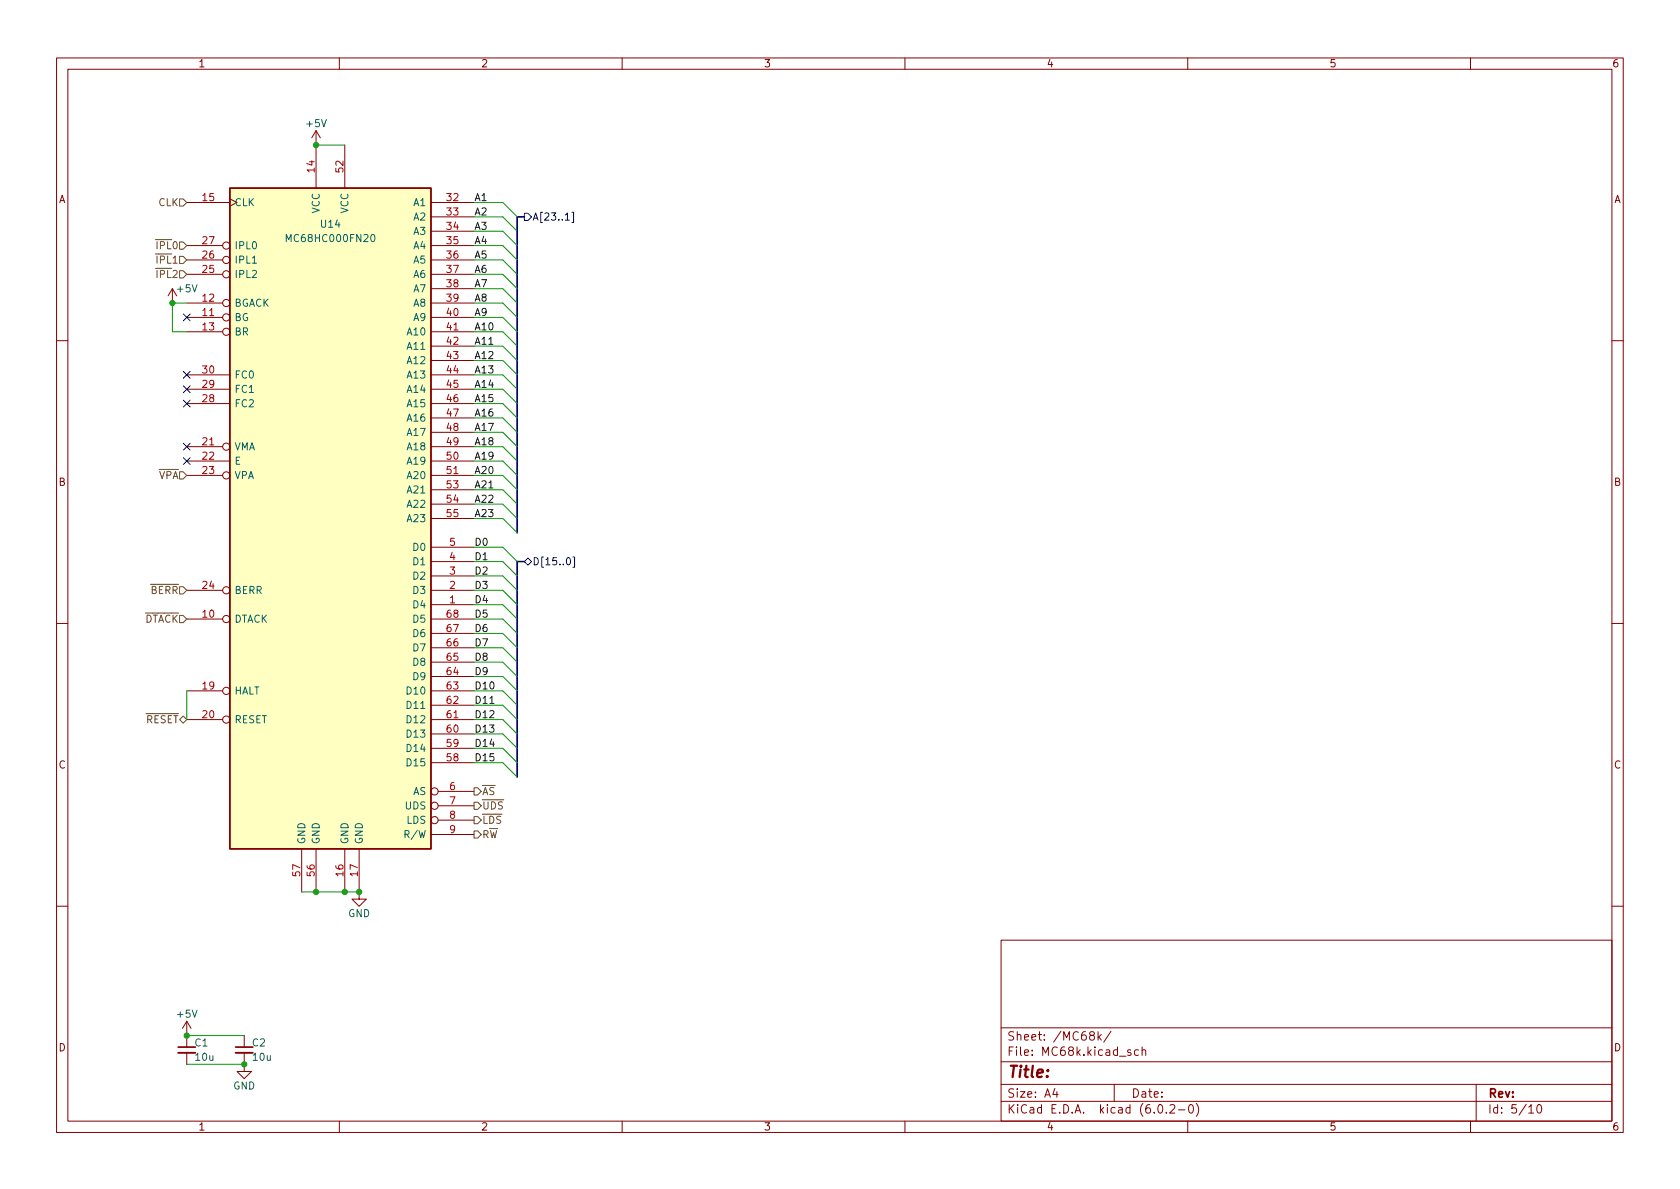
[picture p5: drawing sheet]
<svg xmlns="http://www.w3.org/2000/svg" width="297mm" height="210mm" viewBox="0 0 297 210" stroke-linecap="round" stroke-linejoin="round" font-family="sans-serif">
<g fill="none" stroke="#840000" stroke-width=".18">
<path d="M10 10.2h277v190.1h-277zM12 12.2h273v186.1h-273zM60 10.2v2M110 10.2v2M160 10.2v2M210 10.2v2M260 10.2v2M33 35.8h7.6M40.6 35.2l1.3 .6-1.3 .6M55.9 23.1v10.2M55.9 23.1l-.8 1.3M55.9 23.1l.7 1.3"/>
<path d="M61 25.6v7.7M76.2 35.8h7.6M76.2 38.3h7.6M30.5 51l-.8 1.3M30.5 51v2.6M30.5 51l.7 1.3M33 56.1h6.4M33 53.6h6.4M33 58.7h6.4M33 48.5h6.4M33 46h6.4M33 43.4h6.4"/>
<path d="M76.2 56.1h7.6M76.2 53.6h7.6M76.2 58.7h7.6M76.2 48.5h7.6M76.2 46h7.6M76.2 43.4h7.6M76.2 40.9h7.6M76.2 51h7.6M10 60.2h2M33 79h6.4M33 71.4h7.6M33 68.8h7.6"/>
<path d="M33 66.3h7.6M76.2 79h7.6M76.2 71.4h7.6M76.2 68.8h7.6M76.2 66.3h7.6M76.2 61.2h7.6M76.2 63.7h7.6M76.2 73.9h7.6M76.2 76.4h7.6M285 60.2h2M33 81.5h7.6M33 84.1h6.4"/>
<path d="M76.2 81.5h7.6M76.2 84.1h7.6M76.2 99.3h7.6M76.2 96.8h7.6M76.2 86.6h7.6M76.2 89.1h7.6M76.2 91.7h7.6M10 110.2h2M33 109.5h6.4M33 104.4h6.4M76.2 106.9h7.6M76.2 109.5h7.6"/>
<path d="M76.2 104.4h7.6M76.2 101.8h7.6M76.2 119.6h7.6M76.2 117.1h7.6M76.2 114.5h7.6M76.2 112h7.6M285 110.2h2M33 122.2h6.4M33 127.2h6.4M76.2 122.2h7.6M76.2 127.2h7.6M76.2 134.9h7.6"/>
<path d="M76.2 132.3h7.6M76.2 129.8h7.6M76.2 124.7h7.6M77.5 139.9h6.3M53.3 150.1v7.6M55.9 150.1v7.6M61 150.1v7.6M63.5 150.1v8.9h1.3l-1.3 1.3-1.3-1.3h1.3M76.2 147.6h7.6M77.5 142.5h6.3M77.5 145h6.3M10 160.2h2"/>
<path d="M177 166.3h108v32h-108zM285 160.2h2M33 180.6v4.6M33 186.2v2M33 180.6l-.7 1.3M33 180.6l.8 1.3M43.2 186.2v3.3h1.2l-1.2 1.2-1.3-1.2h1.3M43.2 183.1v2.1M60 198.3v2M110 198.3v2M160 198.3v2M177 194.8h108"/>
<path d="M177 191.8h108M177 187.8h108M177 181.8h108M186.5 192.5l-.4 1h1M186.9 193v1M192.9 183.1l-.3-.3 .1-.2 .2-.2 .5 .1 .1 .2-.1 .2-.6 .2-.2 .3 .1 .4 .2 .1h.5l.1-.3-.1-.4-.2-.1M194.1 182.4v1.5M194.3 183.4l.4 .5M194.7 182.9l-.6 .6M196.4 182.4l-1.3 1.9M197 191.8v3M199.9 185.7l-.3-.1-.2 .2v.3l.5 .1v.4h-.5"/>
<path d="M201.3 185.7l-.4-.1-.3 .3v.4l.1 .3h.6M201.9 185.8l.2-.2 .4 .1 .1 .9M201.9 185.1v1.5M204.9 195.4l.2-.1a.81 .81 0 0 1 .6 .7 .81 .81 0 0 1-.3 .8h-.2a.81 .81 0 0 1-.6-.6 .81 .81 0 0 1 .3-.8zM206.2 196.7v.1M206.9 195.5l.5-.2 .2 .2 .1 .3-.9 1h.9M208.4 196.3h1.1M210 198.3v2M210.4 195.4l.1-.1a.81 .81 0 0 1 .6 .7 .81 .81 0 0 1-.3 .8h-.2a.81 .81 0 0 1-.5-.6 .81 .81 0 0 1 .3-.8zM211.5 195.1a1.72 1.72 0 0 1 0 2.3M260 198.3v2M261 191.8v6.5"/>
<path d="M270.3 195.8l.4-.5v1.5M270.3 196.8h.9M271.9 195.4l.2-.1a.81 .81 0 0 1 .6 .7 .81 .81 0 0 1-.3 .8h-.2a.81 .81 0 0 1-.6-.6 .81 .81 0 0 1 .3-.8z"/>
<circle cx="40" cy="58.7" r=".63"/>
<circle cx="40" cy="46" r=".63"/>
<circle cx="40" cy="53.6" r=".63"/>
<circle cx="40" cy="48.5" r=".63"/>
<circle cx="40" cy="43.4" r=".63"/>
<circle cx="40" cy="56.1" r=".63"/>
<circle cx="40" cy="79" r=".63"/>
<circle cx="40" cy="84.1" r=".63"/>
<circle cx="40" cy="109.5" r=".63"/>
<circle cx="40" cy="104.4" r=".63"/>
<circle cx="40" cy="122.2" r=".63"/>
<circle cx="40" cy="127.2" r=".63"/>
<circle cx="76.8" cy="139.9" r=".63"/>
<circle cx="76.8" cy="145" r=".63"/>
<circle cx="76.8" cy="142.5" r=".63"/>
</g>
<path d="M40.6 33.3h35.6v116.8h-35.6z" fill="#ffffc2" stroke="#ffffc2" stroke-width=".18"/>
<path d="M40.6 33.3h35.6v116.8h-35.6z" fill="none" stroke="#840000" stroke-width=".25"/>
<path d="M44.6 46.5h.7M50.6 42.7v-1.2l.4 .9 .5-.9v1.2M65.7 41.6l.2-.1a.68 .68 0 0 1 .4 .6 .68 .68 0 0 1-.4 .6l-.2-.1-.1-.4z" fill="none" stroke="#006464" stroke-width=".18"/>
<path d="M31.5 186.2h3M41.7 186.2h3" fill="none" stroke="#840000" stroke-width=".33"/>
<path d="M31.5 185.2h3M41.7 185.2h3" fill="none" stroke="#840000" stroke-width=".3"/>
<g fill="none" stroke="#725600" stroke-width=".18">
<path d="M31.7 35.2h.7l.6 .6-.6 .6h-.7zM27.8 47.8v1.3M28.4 48.5l.6-.1 .1-.2-.1-.3-.6-.1v1.3M29.6 47.8v1.3h.6M30.6 47.9l.5-.1 .2 .4-.8 .9h.8M31.7 47.9h.7l.6 .6-.6 .6h-.7zM31.7 45.3h.7l.6 .7-.6 .6h-.7zM31.7 42.8h.7l.6 .6-.6 .7h-.7zM31.7 83.4h.7l.6 .7-.6 .6h-.7zM31.7 108.8h.7l.6 .7-.6 .6h-.7zM31.7 103.8h.7l.6 .6-.6 .6h-.7zM83.8 139.3h.7l.6 .6-.6 .7h-.7z"/>
<path d="M83.8 141.9h.7l.6 .6-.6 .6h-.7zM83.8 146.9h.7l.6 .7-.6 .6h-.7zM83.8 144.4h.7l.6 .6-.6 .7h-.7zM85.6 141.8v1l.2 .3 .4-.1 .1-.2v-1M86.9 141.8a.64 .64 0 0 1 .7 .6 .64 .64 0 0 1-.7 .7zM88.8 141.9l-.4-.1-.2 .1v.4l.5 .2 .1 .3-.2 .3-.5-.1"/>
</g>
<g fill="none" stroke="#000084" stroke-width=".18">
<path d="M92.7 37.7h.6l.7 .6-.7 .7h-.6zM100 38.9h.7M101.1 37.5h.3v1.8h-.3M32.4 55.5l1.2 1.2M33.6 55.5l-1.2 1.2M32.4 68.2l1.2 1.2M32.4 78.4l1.2 1.2M32.4 65.7l1.2 1.2M32.4 70.8l1.2 1.2M33.6 68.2l-1.2 1.2M33.6 78.4l-1.2 1.2M33.6 65.7l-1.2 1.2"/>
<path d="M33.6 70.8l-1.2 1.2M32.4 80.9l1.2 1.2M33.6 80.9l-1.2 1.2M92.7 99.3l.6-.6 .7 .6-.7 .6zM100.3 98.7l.1-.1a.68 .68 0 0 1 .5 .6 .68 .68 0 0 1-.5 .7l-.1-.1-.2-.4zM101.3 98.5h.3v1.8h-.3"/>
</g>
<path d="M86.6 124.4h.7" fill="none" stroke="#0f0f0f" stroke-width=".18"/>
<path d="M92.7 38.3h-1.3v55.9M92.7 99.3h-1.3v38.1" fill="none" stroke="#000084" stroke-width=".3"/>
<g fill="none" stroke="#009600" stroke-width=".18">
<path d="M55.9 25.6h5.1M83.8 38.3h5.1l2.5 2.6M83.8 35.8h5.1l2.5 2.5M33 53.6h-2.5v5.1h2.5M83.8 56.1h5.1l2.5 2.6M83.8 51h5.1l2.5 2.6M83.8 53.6h5.1l2.5 2.5M83.8 40.9h5.1l2.5 2.5M83.8 58.7h5.1l2.5 2.5M83.8 48.5h5.1l2.5 2.5M83.8 43.4h5.1l2.5 2.6M83.8 46h5.1l2.5 2.5"/>
<path d="M83.8 63.7h5.1l2.5 2.6M83.8 66.3h5.1l2.5 2.5M83.8 61.2h5.1l2.5 2.5M83.8 68.8h5.1l2.5 2.6M83.8 71.4h5.1l2.5 2.5M83.8 79h5.1l2.5 2.5M83.8 76.4h5.1l2.5 2.6M83.8 73.9h5.1l2.5 2.5M83.8 96.8h5.1l2.5 2.5M83.8 99.3h5.1l2.5 2.5M83.8 89.1h5.1l2.5 2.6M83.8 86.6h5.1l2.5 2.5"/>
<path d="M83.8 84.1h5.1l2.5 2.5M83.8 91.7h5.1l2.5 2.5M83.8 81.5h5.1l2.5 2.6M83.8 114.5h5.1l2.5 2.6M83.8 109.5h5.1l2.5 2.5M83.8 117.1h5.1l2.5 2.5M83.8 119.6h5.1l2.5 2.6M83.8 112h5.1l2.5 2.5M83.8 104.4h5.1l2.5 2.5M83.8 101.8h5.1l2.5 2.6M83.8 106.9h5.1l2.5 2.6M33 122.2v5"/>
<path d="M83.8 122.2h5.1l2.5 2.5M83.8 129.8h5.1l2.5 2.5M83.8 127.2h5.1l2.5 2.6M83.8 132.3h5.1l2.5 2.6M83.8 124.7h5.1l2.5 2.5M83.8 134.9h5.1l2.5 2.5M53.3 157.7h10.2M33 188.2h10.2M33 183.1h10.2"/>
</g>
<g fill="#009600" stroke="#009600" stroke-width=".18">
<circle cx="43.2" cy="188.2" r=".46"/>
<circle cx="33" cy="183.1" r=".46"/>
<circle cx="30.5" cy="53.6" r=".46"/>
<circle cx="61" cy="157.7" r=".46"/>
<circle cx="55.9" cy="157.7" r=".46"/>
<circle cx="63.5" cy="157.7" r=".46"/>
<circle cx="55.9" cy="25.6" r=".46"/>
</g>
<text font-size="2.8" fill="#840000" x="178" y="190.6">Title:</text>
<g font-size="2.1" fill="#840000">
<text x="178" y="184">Sheet: /MC68k/</text>
<text x="178" y="186.7">File: MC68k.kicad_sch</text>
<text x="178" y="196.9">KiCad E.D.A. kicad (6.0.2-0)</text>
<text x="178" y="194.1">Size: A4</text>
<text x="200" y="194.1">Date:</text>
<text x="263" y="194.1">Rev:</text>
<text x="263" y="196.9">Id: 5/10</text>
</g>
<g font-size="1.8" fill="#840000">
<text x="35" y="11.9">1</text>
<text x="85" y="11.9">2</text>
<text x="135" y="11.9">3</text>
<text x="185" y="11.9">4</text>
<text x="235" y="11.9">5</text>
<text x="285" y="11.9">6</text>
<text x="10.3" y="35.9">A</text>
<text x="285.3" y="35.9">A</text>
<text x="10.3" y="85.9">B</text>
<text x="285.3" y="85.9">B</text>
<text x="10.3" y="135.9">C</text>
<text x="285.3" y="135.9">C</text>
<text x="10.3" y="185.9">D</text>
<text x="285.3" y="185.9">D</text>
<text x="35" y="199.9">1</text>
<text x="85" y="199.9">2</text>
<text x="135" y="199.9">3</text>
<text x="185" y="199.9">4</text>
<text x="235" y="199.9">5</text>
<text x="285" y="199.9">6</text>
</g>
<g font-size="1.8" fill="#006464">
<text x="54.3" y="22.5">+5V</text>
<text x="41.4" y="36.4">CLK</text>
<text x="56.5" y="37.8" transform="rotate(-90 56.5 37.8)">VCC</text>
<text x="56.8" y="40.3">U14</text>
<text x="61.6" y="37.8" transform="rotate(-90 61.6 37.8)">VCC</text>
<text x="73.2" y="36.4">A1</text>
<text x="73.2" y="39">A2</text>
<text x="73.2" y="41.5">A3</text>
<text x="41.4" y="46.6">IPL1</text>
<text x="41.4" y="44.1">IPL0</text>
<text x="51.1" y="42.8">MC68HC000FN20</text>
<text x="73.2" y="44.1">A4</text>
<text x="73.2" y="46.6">A5</text>
<text x="31.4" y="51.7">+5V</text>
<text x="41.4" y="49.1">IPL2</text>
<text x="73.2" y="49.1">A6</text>
<text x="73.2" y="51.7">A7</text>
<text x="41.4" y="56.8">BG</text>
<text x="41.4" y="54.2">BGACK</text>
<text x="41.4" y="59.3">BR</text>
<text x="72.2" y="59.3">A10</text>
<text x="73.2" y="54.2">A8</text>
<text x="73.2" y="56.8">A9</text>
<text x="72.2" y="61.8">A11</text>
<text x="72.2" y="64.4">A12</text>
<text x="41.4" y="69.5">FC1</text>
<text x="41.4" y="66.9">FC0</text>
<text x="72.2" y="66.9">A13</text>
<text x="72.2" y="69.5">A14</text>
<text x="41.4" y="72">FC2</text>
<text x="72.2" y="72">A15</text>
<text x="72.2" y="74.5">A16</text>
<text x="72.2" y="77.1">A17</text>
<text x="41.4" y="79.6">VMA</text>
<text x="41.4" y="82.2">E</text>
<text x="72.2" y="79.6">A18</text>
<text x="72.2" y="82.2">A19</text>
<text x="41.4" y="84.7">VPA</text>
<text x="72.2" y="84.7">A20</text>
<text x="72.2" y="87.2">A21</text>
<text x="72.2" y="89.8">A22</text>
<text x="72.2" y="92.3">A23</text>
<text x="73.2" y="99.9">D1</text>
<text x="73.2" y="97.4">D0</text>
<text x="41.4" y="105">BERR</text>
<text x="73.2" y="107.6">D4</text>
<text x="73.2" y="105">D3</text>
<text x="73.2" y="102.5">D2</text>
<text x="41.4" y="110.1">DTACK</text>
<text x="73.2" y="112.6">D6</text>
<text x="73.2" y="110.1">D5</text>
<text x="73.2" y="117.7">D8</text>
<text x="73.2" y="115.2">D7</text>
<text x="41.4" y="122.8">HALT</text>
<text x="72.2" y="125.3">D11</text>
<text x="72.2" y="122.8">D10</text>
<text x="73.2" y="120.3">D9</text>
<text x="41.4" y="127.9">RESET</text>
<text x="72.2" y="130.4">D13</text>
<text x="72.2" y="127.9">D12</text>
<text x="72.2" y="135.5">D15</text>
<text x="72.2" y="133">D14</text>
<text x="71.7" y="143.1">UDS</text>
<text x="73" y="140.6">AS</text>
<text x="54" y="149.3" transform="rotate(-90 54 149.3)">GND</text>
<text x="56.5" y="149.3" transform="rotate(-90 56.5 149.3)">GND</text>
<text x="61.6" y="149.3" transform="rotate(-90 61.6 149.3)">GND</text>
<text x="64.1" y="149.3" transform="rotate(-90 64.1 149.3)">GND</text>
<text x="71.9" y="145.7">LDS</text>
<text x="72" y="148.2">R/W</text>
<text x="61.5" y="162.2">GND</text>
<text x="31.4" y="180">+5V</text>
<text x="34.5" y="185">C1</text>
<text x="44.6" y="185">C2</text>
<text x="34.6" y="187.6">10u</text>
<text x="44.8" y="187.6">10u</text>
<text x="41.2" y="192.7">GND</text>
</g>
<g font-size="1.8" fill="#a90000">
<text x="35.8" y="35.6">15</text>
<text x="55.6" y="30.4" transform="rotate(-90 55.6 30.4)">14</text>
<text x="60.7" y="30.4" transform="rotate(-90 60.7 30.4)">52</text>
<text x="79" y="35.6">32</text>
<text x="79" y="38.1">33</text>
<text x="79" y="40.6">34</text>
<text x="35.8" y="45.7">26</text>
<text x="35.8" y="43.2">27</text>
<text x="79" y="43.2">35</text>
<text x="79" y="45.7">36</text>
<text x="35.8" y="53.3">12</text>
<text x="35.8" y="48.3">25</text>
<text x="79" y="48.3">37</text>
<text x="79" y="50.8">38</text>
<text x="79" y="53.3">39</text>
<text x="35.8" y="55.9">11</text>
<text x="35.8" y="58.4">13</text>
<text x="79" y="55.9">40</text>
<text x="79" y="58.4">41</text>
<text x="79" y="61">42</text>
<text x="79" y="63.5">43</text>
<text x="35.8" y="71.1">28</text>
<text x="35.8" y="68.6">29</text>
<text x="35.8" y="66">30</text>
<text x="79" y="66">44</text>
<text x="79" y="68.6">45</text>
<text x="79" y="71.1">46</text>
<text x="79" y="73.7">47</text>
<text x="79" y="76.2">48</text>
<text x="35.8" y="78.7">21</text>
<text x="35.8" y="81.3">22</text>
<text x="35.8" y="83.8">23</text>
<text x="79" y="78.7">49</text>
<text x="79" y="81.3">50</text>
<text x="79" y="83.8">51</text>
<text x="79" y="86.4">53</text>
<text x="79" y="88.9">54</text>
<text x="79" y="91.4">55</text>
<text x="79.5" y="101.6">3</text>
<text x="79.5" y="99.1">4</text>
<text x="79.5" y="96.5">5</text>
<text x="35.8" y="104.1">24</text>
<text x="79.5" y="106.7">1</text>
<text x="79.5" y="104.1">2</text>
<text x="35.8" y="109.2">10</text>
<text x="79" y="111.8">67</text>
<text x="79" y="109.2">68</text>
<text x="79" y="119.4">64</text>
<text x="79" y="116.8">65</text>
<text x="79" y="114.3">66</text>
<text x="35.8" y="121.9">19</text>
<text x="79" y="124.5">62</text>
<text x="79" y="121.9">63</text>
<text x="35.8" y="127">20</text>
<text x="79" y="129.5">60</text>
<text x="79" y="127">61</text>
<text x="79" y="134.6">58</text>
<text x="79" y="132.1">59</text>
<text x="79.5" y="139.7">6</text>
<text x="79.5" y="142.2">7</text>
<text x="79.5" y="144.8">8</text>
<text x="79.5" y="147.3">9</text>
<text x="53.1" y="154.9" transform="rotate(-90 53.1 154.9)">57</text>
<text x="55.6" y="154.9" transform="rotate(-90 55.6 154.9)">56</text>
<text x="60.7" y="154.9" transform="rotate(-90 60.7 154.9)">16</text>
<text x="63.2" y="154.9" transform="rotate(-90 63.2 154.9)">17</text>
</g>
<g font-size="1.8" fill="#0f0f0f">
<text x="83.8" y="35.5">A1</text>
<text x="83.8" y="38.1">A2</text>
<text x="83.8" y="40.6">A3</text>
<text x="83.8" y="45.7">A5</text>
<text x="83.8" y="43.2">A4</text>
<text x="83.8" y="50.8">A7</text>
<text x="83.8" y="53.3">A8</text>
<text x="83.8" y="48.2">A6</text>
<text x="83.8" y="58.4">A10</text>
<text x="83.8" y="55.9">A9</text>
<text x="83.8" y="60.9">A11</text>
<text x="83.8" y="63.5">A12</text>
<text x="83.8" y="68.6">A14</text>
<text x="83.8" y="66">A13</text>
<text x="83.8" y="71.1">A15</text>
<text x="83.8" y="76.2">A17</text>
<text x="83.8" y="73.6">A16</text>
<text x="83.8" y="83.8">A20</text>
<text x="83.8" y="81.3">A19</text>
<text x="83.8" y="78.7">A18</text>
<text x="83.8" y="88.9">A22</text>
<text x="83.8" y="86.3">A21</text>
<text x="83.8" y="91.4">A23</text>
<text x="83.8" y="99">D1</text>
<text x="83.8" y="101.6">D2</text>
<text x="83.8" y="96.5">D0</text>
<text x="83.8" y="104.1">D3</text>
<text x="83.8" y="106.7">D4</text>
<text x="83.8" y="109.2">D5</text>
<text x="83.8" y="111.7">D6</text>
<text x="83.8" y="116.8">D8</text>
<text x="83.8" y="114.3">D7</text>
<text x="83.8" y="119.4">D9</text>
<text x="83.8" y="124.4">D11</text>
<text x="83.8" y="121.9">D10</text>
<text x="83.8" y="127">D12</text>
<text x="83.8" y="129.5">D13</text>
<text x="83.8" y="132.1">D14</text>
<text x="83.8" y="134.6">D15</text>
</g>
<g font-size="1.8" fill="#725600">
<text x="28" y="36.4">CLK</text>
<text x="26.5" y="46.6">~{IPL}1</text>
<text x="26.5" y="44.1">~{IPL}0</text>
<text x="26.6" y="84.7">~{VPA}</text>
<text x="25.3" y="105">~{BERR}</text>
<text x="24.1" y="110.1">~{DTACK}</text>
<text x="24.4" y="127.9">~{RESET}</text>
<text x="85.2" y="140.6">~{AS}</text>
<text x="85.2" y="148.2">R~{W}</text>
<text x="85.2" y="145.7">~{LDS}</text>
</g>
<g font-size="1.8" fill="#000084">
<text x="94.1" y="39">A[23..1]</text>
<text x="94.1" y="99.9">D[15..0]</text>
</g>
</svg>
